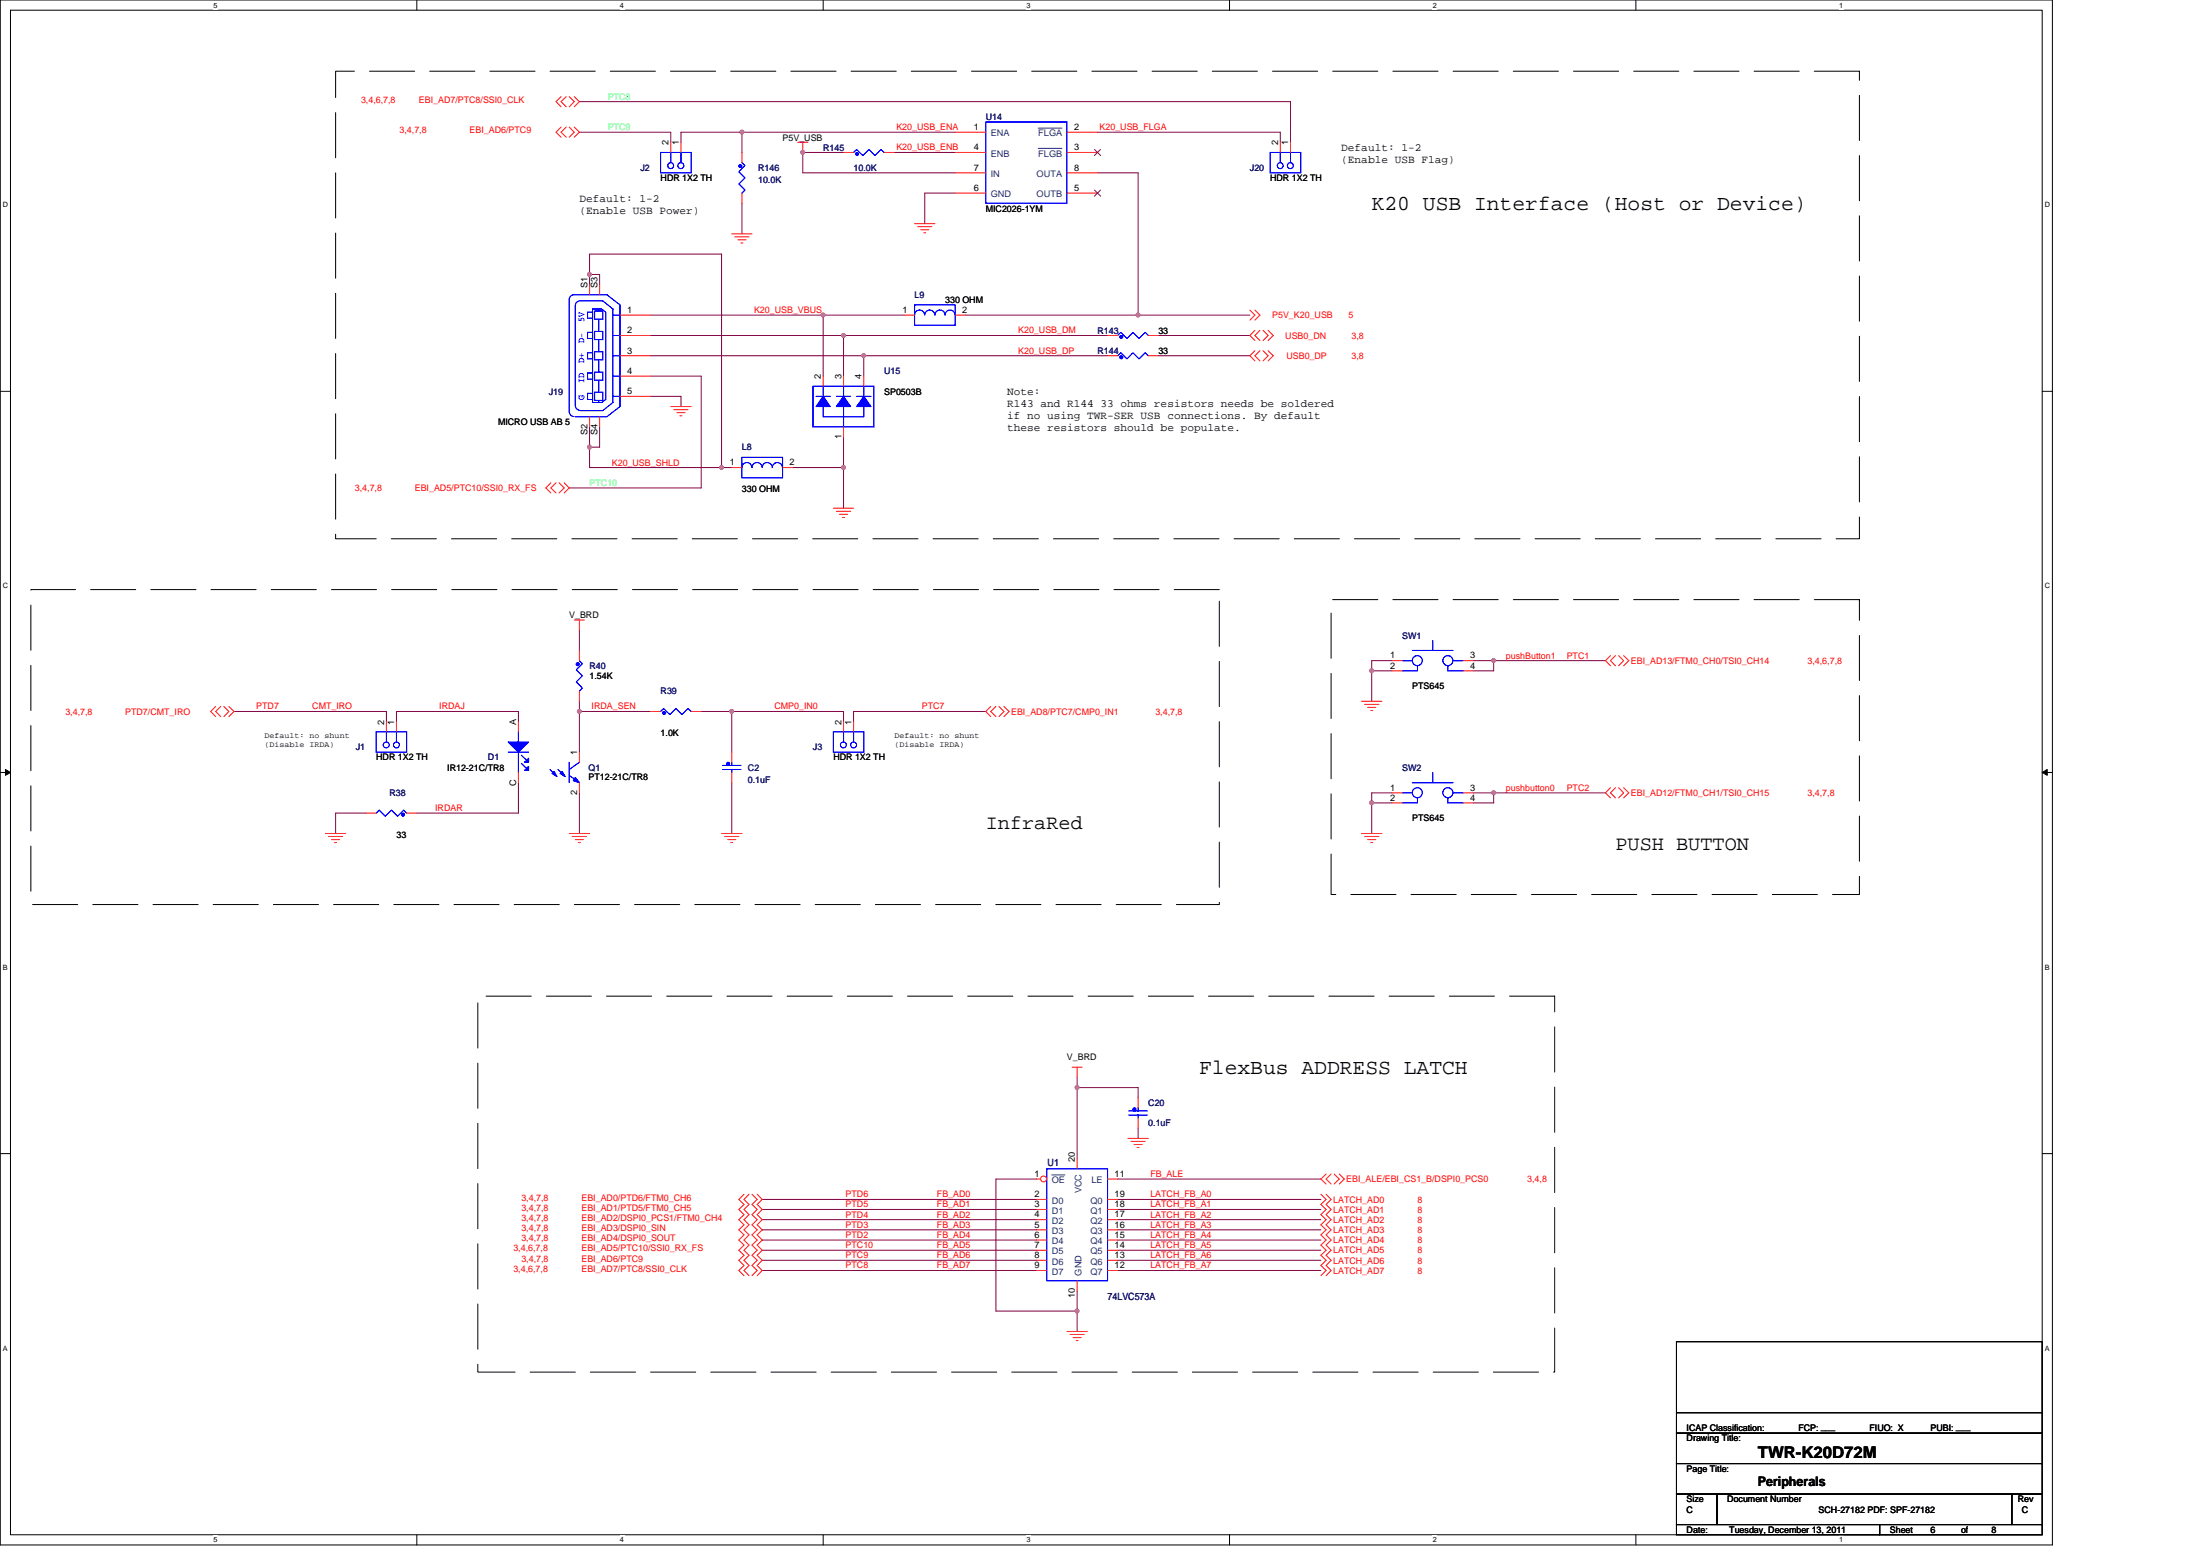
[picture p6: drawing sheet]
<svg xmlns="http://www.w3.org/2000/svg" width="297mm" height="210mm" viewBox="0 0 297 210" stroke-linecap="round" stroke-linejoin="round" font-family="sans-serif">
<path d="M0 0h277.1v208.5h-277.1zM1.4 1.4h274.3v205.7h-274.3z" fill="none" stroke="#000" stroke-width=".14"/>
<g fill="#fff">
<path d="M28.8 .1h.6v1.1h-.6z"/>
<path d="M28.8 207.3h.6v1.1h-.6z"/>
</g>
<path d="M56.3 0v1.4M56.3 207.1v1.4" fill="none" stroke="#000" stroke-width=".14"/>
<g fill="#fff">
<path d="M83.7 .1h.6v1.1h-.6z"/>
<path d="M83.7 207.3h.6v1.1h-.6z"/>
</g>
<path d="M111.1 0v1.4M111.1 207.1v1.4" fill="none" stroke="#000" stroke-width=".14"/>
<g fill="#fff">
<path d="M138.6 .1h.5v1.1h-.5z"/>
<path d="M138.6 207.3h.5v1.1h-.5z"/>
</g>
<path d="M166 0v1.4M166 207.1v1.4" fill="none" stroke="#000" stroke-width=".14"/>
<g fill="#fff">
<path d="M193.4 .1h.6v1.1h-.6z"/>
<path d="M193.4 207.3h.6v1.1h-.6z"/>
</g>
<path d="M220.9 0v1.4M220.9 207.1v1.4" fill="none" stroke="#000" stroke-width=".14"/>
<g fill="#fff">
<path d="M248.3 .1h.6v1.1h-.6z"/>
<path d="M248.3 207.3h.6v1.1h-.6z"/>
<path d="M.4 27.1h.7v1.1h-.7z"/>
<path d="M276.1 27.1h.7v1.1h-.7z"/>
<path d="M.4 78.5h.7v1.1h-.7z"/>
<path d="M276.1 78.5h.7v1.1h-.7z"/>
</g>
<path d="M0 52.8h1.4M275.7 52.8h1.4" fill="none" stroke="#000" stroke-width=".14"/>
<g fill="#fff">
<path d="M.4 130h.7v1.1h-.7z"/>
<path d="M276.1 130h.7v1.1h-.7z"/>
</g>
<path d="M0 104.2h1.4M275.7 104.2h1.4" fill="none" stroke="#000" stroke-width=".14"/>
<path d="M.7 103.8l.7 .4-.7 .4zM275.7 104.2l.7-.4v.8z" fill="#000" stroke="#000" stroke-width=".14"/>
<g fill="#fff">
<path d="M.4 181.4h.7v1.1h-.7z"/>
<path d="M276.1 181.4h.7v1.1h-.7z"/>
</g>
<path d="M0 155.7h1.4M275.7 155.7h1.4M226.4 193.4h49.3v4.1h-49.3zM226.4 197.5h49.3v4.1h-49.3zM226.4 181.1h49.3v12.3h-49.3zM226.4 190.6h49.3M226.4 205.7h27.4v1.4h-27.4zM226.4 201.6h5.4v4.1h-5.4zM231.8 201.6h39.8v4.1h-39.8zM253.8 205.7h21.9v1.4h-21.9zM271.6 201.6h4.1v4.1h-4.1z" fill="none" stroke="#000" stroke-width=".14"/>
<path d="M45.3 9.6h205.8v63.1h-205.8zM4.2 79.6h160.4v42.5h-160.4zM179.7 80.9h71.4v39.8h-71.4zM64.5 134.4h145.4v50.8h-145.4z" fill="none" stroke="#000" stroke-width=".14" stroke-dasharray="6.1 2"/>
<g fill="none" stroke="#800040" stroke-width=".14">
<path d="M78.2 17.8h12.4v1.4M78.2 13.7h96v5.5M91.9 19.2v-1.4h8.3v2.8M100.2 17.8h28.8M148.2 17.8h24.7v1.4M79.6 37v1.4M81 38.4v-1.4h-1.4v-2.7h17.8v28.8M100.2 27.4v4.2M113.9 20.6h-5.5v2.7h20.6M120.8 20.6h8.2M129 26.1h-4.1v4.1M148.2 23.3h5.5v19.2"/>
<path d="M79.6 57.6v2.7M81 57.6v2.7h-1.4M87.8 42.5h23.3M87.8 48h28.8M87.8 50.8h6.9v15h-17.8M87.8 53.5h4.1v1.4M87.8 45.3h26.1M111.1 42.5v8.3M111.1 42.5h11M113.9 45.3v5.5M113.9 45.3h35.6M113.9 59v4.1"/>
<path d="M116.6 48v2.8M116.6 48h32.9M130.3 42.5h23.4M153.7 42.5h15.1M156.4 45.3h12.4M156.4 48h12.4M79.6 60.3v2.8h17.8M97.4 63.1h1.4M107 63.1h6.9M113.9 63.1v5.5M31.6 96h20.6v1.4M53.5 97.4v-1.4h16.5v1.4"/>
<path d="M78.2 96h9.6M78.2 94.6v1.4M78.2 85v2.8M78.2 96v5.5M94.7 96h4.1M98.8 96v5.5M98.8 96h15.1v1.4M133.1 96h-17.9v1.4M185.2 90.5v4.1M188 89.2h-2.8v1.3h2.8M198.9 89.2h2.8M201.7 89.2h15.1"/>
<path d="M201.7 89.2v1.3h-2.8M49.4 109.7h-4.1v2.8M70 105.6v4.1h-13.7M78.2 107v5.5M98.8 105.6v6.9M185.2 108.4v4.1M188 107h-2.8v1.4h2.8M198.9 107h2.8M201.7 107h15.1M201.7 107v1.4h-2.8M140 159.1h-5.5v17.8h10.9M145.4 146.8h8.3v1.3"/>
<path d="M145.4 146.8v9.6M145.4 145.4v1.4M150.9 159.1h27.4M153.7 152.3v1.3M102.9 164.6h37.1M102.9 166h37.1M102.9 161.9h37.1M102.9 167.3h37.1M102.9 168.7h37.1M102.9 170.1h37.1M102.9 171.4h37.1M102.9 163.2h37.1"/>
<path d="M145.4 176.9v2.8M145.4 174.2v2.7M150.9 161.9h27.4M150.9 163.2h27.4M150.9 164.6h27.4M150.9 166h27.4M150.9 167.3h27.4M150.9 171.4h27.4M150.9 170.1h27.4M150.9 168.7h27.4"/>
</g>
<g fill="#f0f" stroke="#f0f" stroke-width=".14">
<circle cx="201.7" cy="89.1" r=".27"/>
<circle cx="185.2" cy="90.5" r=".27"/>
<circle cx="185.2" cy="108.3" r=".27"/>
<circle cx="201.7" cy="107" r=".27"/>
<circle cx="78.2" cy="96" r=".27"/>
<circle cx="98.8" cy="96" r=".27"/>
<circle cx="145.4" cy="146.8" r=".27"/>
<circle cx="145.4" cy="176.9" r=".27"/>
<circle cx="111.1" cy="42.5" r=".27"/>
<circle cx="79.6" cy="60.3" r=".27"/>
<circle cx="79.6" cy="37" r=".27"/>
<circle cx="97.4" cy="63.1" r=".27"/>
<circle cx="113.9" cy="63.1" r=".27"/>
<circle cx="153.7" cy="42.5" r=".27"/>
<circle cx="100.2" cy="17.8" r=".27"/>
<circle cx="108.4" cy="20.6" r=".27"/>
<circle cx="116.6" cy="48" r=".27"/>
<circle cx="113.9" cy="45.3" r=".27"/>
</g>
<g fill="none" stroke="#f00" stroke-width=".14">
<path d="M75.8 13l-.7 .7 .7 .7M75.8 17.1l-.7 .7 .7 .7M76.5 13l-.7 .7 .7 .7M76.5 17.1l-.7 .7 .7 .7M76.9 13l.6 .7-.6 .7M76.9 17.1l.6 .7-.6 .7M77.5 13l.7 .7-.7 .7M77.5 17.1l.7 .7-.7 .7M107.7 19.2h1.4M108.4 19.2v1.4M98.8 31.6h2.7M99.2 32h1.9"/>
<path d="M99.6 32.4h1.1M100 32.8h.3M123.5 30.2h2.7M123.9 30.6h1.9M124.3 31h1.1M124.7 31.4h.3M90.6 54.9h2.7M91 55.3h1.9M91.4 55.7h1.1M91.8 56.1h.3M168.8 41.8l.6 .7-.6 .7M169.4 41.8l.7 .7-.7 .7"/>
<path d="M169.4 47.3l-.6 .7 .6 .7M169.4 44.6l-.6 .7 .6 .7M170.1 47.3l-.7 .7 .7 .7M170.1 44.6l-.7 .7 .7 .7M170.5 47.3l.7 .7-.7 .7M170.5 44.6l.7 .7-.7 .7M171.2 47.3l.7 .7-.7 .7M171.2 44.6l.7 .7-.7 .7M74.4 65.2l-.7 .6 .7 .7M75.1 65.2l-.7 .6 .7 .7M75.5 65.2l.7 .6-.7 .7M76.2 65.2l.7 .6-.7 .7"/>
<path d="M112.5 68.6h2.7M112.9 69h1.9M113.3 69.4h1.1M113.7 69.8h.3M29.1 95.3l-.7 .7 .7 .7M29.8 95.3l-.7 .7 .7 .7M30.2 95.3l.7 .7-.7 .7M30.9 95.3l.7 .7-.7 .7M77.5 83.7h1.4M78.2 83.7v1.3M133.8 95.3l-.7 .7 .7 .7M134.5 95.3l-.7 .7 .7 .7"/>
<path d="M134.9 95.3l.6 .7-.6 .7M135.5 95.3l.7 .7-.7 .7M183.8 94.6h2.8M184.3 95.1h1.9M184.7 95.5h1.1M185.1 95.9h.3M217.4 88.5l-.6 .7 .6 .7M218.1 88.5l-.7 .7 .7 .7M218.5 88.5l.7 .7-.7 .7M219.2 88.5l.7 .7-.7 .7M43.9 112.5h2.8M44.3 112.9h2"/>
<path d="M44.8 113.3h1.1M45.2 113.7h.2M76.9 112.5h2.7M77.3 112.9h1.9M77.7 113.3h1.1M78.1 113.7h.3M97.4 112.5h2.8M97.8 112.9h2M98.3 113.3h1.1M98.7 113.7h.2M183.8 112.5h2.8M184.3 112.9h1.9"/>
<path d="M184.7 113.3h1.1M185.1 113.7h.3M217.4 106.3l-.6 .7 .6 .7M218.1 106.3l-.7 .7 .7 .7M218.5 106.3l.7 .7-.7 .7M219.2 106.3l.7 .7-.7 .7M144.8 144h1.3M145.4 156.4v1.3M145.4 144v1.4M152.3 153.6h2.7M152.7 154h1.9M153.1 154.5h1.1"/>
<path d="M153.5 154.9h.3M179 158.4l-.7 .7 .7 .7M179.7 158.4l-.7 .7 .7 .7M180.1 158.4l.7 .7-.7 .7M180.8 158.4l.7 .7-.7 .7M100.5 161.2l-.7 .7 .7 .6-.7 .7 .7 .7-.7 .7 .7 .7-.7 .7 .7 .6-.7 .7 .7 .7-.7 .7 .7 .7-.7 .7 .7 .7-.7 .6 .7 .7M101.1 161.2l-.6 .7 .6 .6-.6 .7 .6 .7-.6 .7 .6 .7-.6 .7 .6 .6-.6 .7 .6 .7-.6 .7 .6 .7-.6 .7 .6 .7-.6 .6 .6 .7M101.5 161.2l.7 .7-.7 .6 .7 .7-.7 .7 .7 .7-.7 .7 .7 .7-.7 .6 .7 .7-.7 .7 .7 .7-.7 .7 .7 .7-.7 .7 .7 .6-.7 .7M102.2 161.2l.7 .7-.7 .6 .7 .7-.7 .7 .7 .7-.7 .7 .7 .7-.7 .6 .7 .7-.7 .7 .7 .7-.7 .7 .7 .7-.7 .7 .7 .6-.7 .7M144.1 179.7h2.7M145.4 172.8v1.4M178.3 161.2l.7 .7-.7 .6 .7 .7-.7 .7 .7 .7-.7 .7 .7 .7-.7 .6 .7 .7-.7 .7 .7 .7-.7 .7 .7 .7-.7 .7 .7 .6-.7 .7"/>
<path d="M179 161.2l.7 .7-.7 .6 .7 .7-.7 .7 .7 .7-.7 .7 .7 .7-.7 .6 .7 .7-.7 .7 .7 .7-.7 .7 .7 .7-.7 .7 .7 .6-.7 .7M144.5 180.1h1.9M144.9 180.5h1.1M145.3 180.9h.3"/>
</g>
<path d="M141.3 157.7h8.2v15.1h-8.2z" fill="none" stroke="#00f" stroke-width=".14"/>
<circle cx="140.9" cy="159.1" r=".4" fill="#fff" stroke="#f00" stroke-width=".14"/>
<g fill="none" stroke="#f00" stroke-width=".14">
<path d="M90.6 19.2v1.4M91.9 19.2v1.4M129 17.8h4.1M144.1 17.8h4.1M172.9 19.2v1.4M174.2 19.2v1.4M79.6 38.4v1.4M81 38.4v1.4M100.2 20.6v1.3M100.2 26.1v1.3M113.9 20.6h1.3M119.4 20.6h1.4"/>
<path d="M129 20.6h4.1M129 26.1h4.1M129 23.3h4.1M144.1 20.6h4.1M144.1 26.1h4.1M144.1 23.3h4.1M79.6 56.2v1.4M81 56.2v1.4M83.7 42.5h4.1M83.7 45.3h4.1M83.7 48h4.1M83.7 50.8h4.1"/>
<path d="M83.7 53.5h4.1M111.1 50.8v1.3M113.9 57.6v1.4M113.9 50.8v1.3M116.6 50.8v1.3M122.1 42.5h1.4M129 42.5h1.3M149.5 48h1.4M149.5 45.3h1.4M155 48h1.4M155 45.3h1.4M98.8 63.1h1.4"/>
<path d="M105.7 63.1h1.3M52.2 97.4v1.4M53.5 97.4v1.4M70 97.4v1.4M78.2 87.8v1.4M78.2 93.3v1.3M87.8 96h1.4M93.3 96h1.4M113.9 97.4v1.4M115.2 97.4v1.4M188 89.2h1.3M188 90.5h1.3"/>
<path d="M197.5 89.2h1.4M197.5 90.5h1.4M49.4 109.7h1.4M54.9 109.7h1.4M70 104.2v1.4M78.2 105.6v1.4M78.2 101.5v1.4M98.8 101.5v1.4M98.8 104.2v1.4M188 107h1.3M188 108.4h1.3M197.5 107h1.4"/>
<path d="M197.5 108.4h1.4M140 159.1h.5M149.5 159.1h1.4M153.7 148.1v1.4M153.7 150.9v1.4M140 161.9h1.3M140 163.2h1.3M140 164.6h1.3M140 166h1.3M140 167.3h1.3M140 168.7h1.3M140 170.1h1.3"/>
<path d="M140 171.4h1.3M149.5 161.9h1.4M149.5 163.2h1.4M149.5 164.6h1.4M149.5 166h1.4M149.5 167.3h1.4M149.5 168.7h1.4M149.5 170.1h1.4M149.5 171.4h1.4"/>
</g>
<path d="M140.2 17.3h3.2M140.2 20h3.2M142 158.6h1.8" fill="none" stroke="#004080" stroke-width=".14"/>
<g fill="none" stroke="#00f" stroke-width=".14">
<path d="M133.1 16.5h11v10.9h-11zM77.4 39.8h4.5l1.8 1.3v13.8l-1.8 1.3h-4.2M77.5 39.8a.65 .65 0 0 0-.6 .6M89.2 20.6h4.1v2.7h-4.1zM90.6 20.6v1.3M91.9 20.6v1.3M100.2 21.9l.4 .5-.8 .8 .8 .8-.8 .8 .8 .9-.4 .4M115.2 20.6l.5-.4 .8 .8 .8-.8 .8 .8 .9-.8 .4 .4M171.5 20.6h4.1v2.7h-4.1zM172.9 20.6v1.3M174.2 20.6v1.3M76.9 55.5a.69 .69 0 0 0 .6 .7"/>
<path d="M76.9 40.5v15.1M77.7 54.7v-13.4a.65 .65 0 0 1 .7-.7h3l1.4 1.1v12.6l-1.4 1.1h-3M77.7 54.7a.69 .69 0 0 0 .6 .7M79.3 42.1h.7v.8h-.7zM79.3 44.9h.7v.8h-.7zM79.3 50.3h.7v.9h-.7zM79.3 47.6h.7v.8h-.7zM79.3 53.1h.7v.8h-.7zM80.3 44.7h1.1v1.1h-1.1zM80.3 47.5h1.1v1.1h-1.1zM80.3 42h1.1v1.1h-1.1zM80.3 50.2h1.1v1.1h-1.1z"/>
<path d="M80.3 52.9h1.1v1.1h-1.1zM80.8 41.7h.4l.6 .4v11.8l-.6 .4h-1.2v-12.6h.8v.3M80.8 43.1v1.6M80.8 45.8v1.7M80.8 48.6v1.6M80.8 51.3v1.6M80.8 54v.3M82.8 42.5h.9M82.8 45.3h.9M82.8 48h.9M82.8 50.8h.9M82.8 53.5h.9"/>
<path d="M109.8 52.1h8.2v5.5h-8.2zM110.2 53.5h1.9M111.1 54.9v1.3h5.5v-1.3M111.1 52.1v1.4M112.9 53.5h1.9M113.9 54.9v2.7M113.9 52.1v1.4M115.7 53.5h1.9M116.6 53.5h.1M116.6 52.1v1.4M123.5 42.5a.68 .68 0 0 1 .7-.7 .68 .68 0 0 1 .6 .7M123.5 41.1h5.5v2.8h-5.5z"/>
<path d="M124.9 42.5a.68 .68 0 0 1 .6-.7 .68 .68 0 0 1 .7 .7M126.2 42.5a.68 .68 0 0 1 .7-.7 .68 .68 0 0 1 .7 .7M127.6 42.5a.67 .67 0 0 1 .7-.7 .67 .67 0 0 1 .6 .7M150.9 48l.4-.4 .9 .8 .8-.8 .8 .8 .8-.8 .4 .4M150.9 45.3l.4-.4 .9 .8 .8-.8 .8 .8 .8-.8 .4 .4M100.2 61.7h5.5v2.8h-5.5zM100.2 63.1a.67 .67 0 0 1 .6-.7 .67 .67 0 0 1 .7 .7M101.5 63.1a.68 .68 0 0 1 .7-.7 .68 .68 0 0 1 .7 .7M102.9 63.1a.68 .68 0 0 1 .7-.7 .68 .68 0 0 1 .7 .7M104.3 63.1a.68 .68 0 0 1 .7-.7 .68 .68 0 0 1 .6 .7M50.8 98.8h4.1v2.7h-4.1zM52.2 98.8v1.3"/>
<path d="M53.5 98.8v1.3M70 98.8v1.3M78.2 89.2l.4 .4-.8 .8 .8 .8-.8 .8 .8 .9-.4 .4M89.2 96l.4-.4 .8 .8 .8-.8 .9 .8 .8-.8 .4 .4M112.5 98.8h4.1v2.7h-4.1zM113.9 98.8v1.3M115.2 98.8v1.3M189.3 89.2h1.4M190.7 87.8h5.5M191.4 89.9v.6h-2.1M193.4 86.4v1.4M195.5 89.9v.6h2"/>
<path d="M196.2 89.2h1.3M50.8 109.7l.4-.4 .8 .9 .8-.9 .9 .9 .8-.9 .4 .4M68.6 101.5h2.8M70 101.5v2.7M70.4 101.9l.7 .7M70.4 103l.7 .7M74.2 103.8l.9 .8M75.4 103.8l.8 .8M76.9 104.6l1.3 1M76.9 102.9v2.7M78.2 102.9l-1.3 .9M97.6 103.8h2.4"/>
<path d="M97.6 103.3h2.4M98.8 103.8v.4M98.8 102.9v.4M189.3 107h1.4M190.7 105.6h5.5M191.4 107.7v.7h-2.1M193.4 104.2v1.4M195.5 107.7v.7h2M196.2 107h1.3M152.4 150.5h2.5M152.4 149.9h2.5M153.7 150.5v.4"/>
<path d="M153.7 149.5v.4"/>
<circle cx="90.6" cy="22.3" r=".4"/>
<circle cx="91.9" cy="22.3" r=".4"/>
<circle cx="172.8" cy="22.3" r=".4"/>
<circle cx="174.2" cy="22.3" r=".4"/>
<circle cx="191.4" cy="89.2" r=".68"/>
<circle cx="195.5" cy="89.2" r=".68"/>
<circle cx="52.2" cy="100.5" r=".4"/>
<circle cx="53.5" cy="100.5" r=".4"/>
<circle cx="113.9" cy="100.5" r=".4"/>
<circle cx="115.3" cy="100.5" r=".4"/>
<circle cx="191.4" cy="107" r=".68"/>
<circle cx="195.5" cy="107" r=".68"/>
</g>
<g fill="#00f" stroke="#00f" stroke-width=".14">
<path d="M116.6 53.5l1 1.4h-1.9z" fill-rule="evenodd"/>
<path d="M113.9 53.5l.9 1.4h-1.9z" fill-rule="evenodd"/>
<path d="M111.1 53.5l1 1.4h-1.9z" fill-rule="evenodd"/>
<path d="M116.6 53.5l1 1.4h-1.9z" fill-rule="evenodd"/>
<path d="M113.9 53.5l.9 1.4h-1.9z" fill-rule="evenodd"/>
<path d="M111.1 53.5l1 1.4h-1.9z" fill-rule="evenodd"/>
<path d="M99.8 22.3h.3v.2h-.3z" fill-rule="evenodd"/>
<path d="M99.8 22.3h.3v.2h-.3z" fill-rule="evenodd"/>
<path d="M77.7 104.9l.5 .7-.8-.3z" fill-rule="evenodd"/>
<path d="M74.5 104.4l.3-.3 .4 .7z" fill-rule="evenodd"/>
<path d="M75.6 104.4l.3-.3 .4 .7z" fill-rule="evenodd"/>
<path d="M77.7 104.9l.5 .7-.8-.3z" fill-rule="evenodd"/>
<path d="M74.5 104.4l.3-.3 .4 .7z" fill-rule="evenodd"/>
<path d="M75.6 104.4l.3-.3 .4 .7z" fill-rule="evenodd"/>
<path d="M151.2 45.3h.3v.3h-.3z" fill-rule="evenodd"/>
<path d="M151.2 45.3h.3v.3h-.3z" fill-rule="evenodd"/>
<path d="M54.3 109.8h.3v.3h-.3z" fill-rule="evenodd"/>
<path d="M54.3 109.8h.3v.3h-.3z" fill-rule="evenodd"/>
<path d="M68.6 100.1h2.8l-1.4 1.4z" fill-rule="evenodd"/>
<path d="M71.4 102.3v.6h-.6z" fill-rule="evenodd"/>
<path d="M70.8 104l.6-.6v.6z" fill-rule="evenodd"/>
<path d="M68.6 100.1h2.8l-1.4 1.4z" fill-rule="evenodd"/>
<path d="M71.4 102.3v.6h-.6z" fill-rule="evenodd"/>
<path d="M70.8 104l.6-.6v.6z" fill-rule="evenodd"/>
<circle cx="153.2" cy="149.7" r=".2"/>
<circle cx="115.7" cy="20.8" r=".2"/>
<circle cx="78" cy="89.6" r=".2"/>
<circle cx="151.4" cy="48.2" r=".2"/>
<circle cx="89.7" cy="96.2" r=".2"/>
<circle cx="98.3" cy="103.1" r=".2"/>
</g>
<path d="M147.8 20.2l.8 .8M147.8 25.7l.8 .8M148.6 20.2l-.8 .8M148.6 25.7l-.8 .8" fill="none" stroke="#804000" stroke-width=".14"/>
<g fill="#f0f" stroke="#f0f" stroke-width=".14">
<circle cx="201.7" cy="89.1" r=".27"/>
<circle cx="185.2" cy="90.5" r=".27"/>
<circle cx="185.2" cy="108.3" r=".27"/>
<circle cx="201.7" cy="107" r=".27"/>
<circle cx="78.2" cy="96" r=".27"/>
<circle cx="98.8" cy="96" r=".27"/>
<circle cx="145.4" cy="146.8" r=".27"/>
<circle cx="145.4" cy="176.9" r=".27"/>
<circle cx="111.1" cy="42.5" r=".27"/>
<circle cx="79.6" cy="60.3" r=".27"/>
<circle cx="79.6" cy="37" r=".27"/>
<circle cx="97.4" cy="63.1" r=".27"/>
<circle cx="113.9" cy="63.1" r=".27"/>
<circle cx="153.7" cy="42.5" r=".27"/>
<circle cx="100.2" cy="17.8" r=".27"/>
<circle cx="108.4" cy="20.6" r=".27"/>
<circle cx="116.6" cy="48" r=".27"/>
<circle cx="113.9" cy="45.3" r=".27"/>
</g>
<g font-size="2.9">
<text x="185.2" y="28.4">K20 USB Interface (Host or Device)</text>
<text x="161.9" y="144.9">FlexBus ADDRESS LATCH</text>
</g>
<g font-size="2.7">
<text x="133.1" y="111.9">InfraRed</text>
<text x="218.1" y="114.7">PUSH BUTTON</text>
</g>
<text font-size="2.2" x="237.3" y="196.8">TWR-K20D72M</text>
<text font-size="1.8" x="237.3" y="200.5">Peripherals</text>
<g font-size="1.5">
<text x="181.1" y="20.4">Default: 1-2</text>
<text x="181.1" y="22">(Enable USB Flag)</text>
<text x="78.2" y="27.3">Default: 1-2</text>
<text x="78.2" y="28.9">(Enable USB Power)</text>
<text x="136" y="53.3">Note:</text>
<text x="136" y="54.9">R143 and R144 33 ohms resistors needs be soldered</text>
<text x="136" y="56.6">if no using TWR-SER USB connections. By default</text>
<text x="136" y="58.2">these resistors should be populate.</text>
</g>
<g font-size="1.4" fill="#000080">
<text x="141.5" y="157.3">U1</text>
<text x="149.5" y="175.4">74LVC573A</text>
</g>
<g font-size="1.2" fill="#f00">
<text x="48.7" y="13.9">3,4,6,7,8</text>
<text x="54" y="18">3,4,7,8</text>
<text x="56.6" y="13.9">EBI_AD7/PTC8/SSI0_CLK</text>
<text x="63.4" y="18">EBI_AD6/PTC9</text>
<text x="121" y="17.6">K20_USB_ENA</text>
<text x="148.5" y="17.6">K20_USB_FLGA</text>
<text x="121" y="20.3">K20_USB_ENB</text>
<text x="101.8" y="42.2">K20_USB_VBUS</text>
<text x="137.5" y="47.7">K20_USB_DP</text>
<text x="137.5" y="45">K20_USB_DM</text>
<text x="171.8" y="43">P5V_K20_USB</text>
<text x="173.5" y="45.7">USB0_DN</text>
<text x="182.1" y="43">5</text>
<text x="182.5" y="45.7">3,8</text>
<text x="173.7" y="48.5">USB0_DP</text>
<text x="182.5" y="48.5">3,8</text>
<text x="82.6" y="62.8">K20_USB_SHLD</text>
<text x="47.9" y="66.3">3,4,7,8</text>
<text x="56" y="66.3">EBI_AD5/PTC10/SSI0_RX_FS</text>
<text x="203.3" y="88.9">pushButton1</text>
<text x="211.5" y="88.9">PTC1</text>
<text x="220.2" y="89.6">EBI_AD13/FTM0_CH0/TSI0_CH14</text>
<text x="244" y="89.6">3,4,6,7,8</text>
<text x="34.6" y="95.7">PTD7</text>
<text x="42.2" y="95.7">CMT_IRO</text>
<text x="59.3" y="95.7">IRDAJ</text>
<text x="79.9" y="95.7">IRDA_SEN</text>
<text x="104.6" y="95.7">CMP0_IN0</text>
<text x="124.5" y="95.7">PTC7</text>
<text x="8.8" y="96.5">3,4,7,8</text>
<text x="16.9" y="96.5">PTD7/CMT_IRO</text>
<text x="136.5" y="96.5">EBI_AD8/PTC7/CMP0_IN1</text>
<text x="156" y="96.5">3,4,7,8</text>
<text x="203.3" y="106.7">pushbutton0</text>
<text x="211.5" y="106.7">PTC2</text>
<text x="220.2" y="107.4">EBI_AD12/FTM0_CH1/TSI0_CH15</text>
<text x="244" y="107.4">3,4,7,8</text>
<text x="58.8" y="109.5">IRDAR</text>
<text x="114.2" y="161.6">PTD6</text>
<text x="126.5" y="161.6">FB_AD0</text>
<text x="155.3" y="158.8">FB_ALE</text>
<text x="155.3" y="161.6">LATCH_FB_A0</text>
<text x="181.8" y="159.6">EBI_ALE/EBI_CS1_B/DSPI0_PCS0</text>
<text x="206.2" y="159.6">3,4,8</text>
<text x="70.4" y="167.5">3,4,7,8</text>
<text x="70.4" y="163.4">3,4,7,8</text>
<text x="70.4" y="162">3,4,7,8</text>
<text x="70.4" y="166.1">3,4,7,8</text>
<text x="70.4" y="164.8">3,4,7,8</text>
<text x="78.5" y="167.5">EBI_AD4/DSPI0_SOUT</text>
<text x="78.5" y="163.4">EBI_AD1/PTD5/FTM0_CH5</text>
<text x="78.5" y="162">EBI_AD0/PTD6/FTM0_CH6</text>
<text x="78.5" y="166.1">EBI_AD3/DSPI0_SIN</text>
<text x="78.5" y="164.8">EBI_AD2/DSPI0_PCS1/FTM0_CH4</text>
<text x="114.2" y="162.9">PTD5</text>
<text x="114.2" y="164.3">PTD4</text>
<text x="114.2" y="165.7">PTD3</text>
<text x="114.2" y="167.1">PTD2</text>
<text x="126.5" y="162.9">FB_AD1</text>
<text x="126.5" y="164.3">FB_AD2</text>
<text x="126.5" y="165.7">FB_AD3</text>
<text x="126.5" y="167.1">FB_AD4</text>
<text x="155.3" y="162.9">LATCH_FB_A1</text>
<text x="155.3" y="164.3">LATCH_FB_A2</text>
<text x="155.3" y="165.7">LATCH_FB_A3</text>
<text x="155.3" y="167.1">LATCH_FB_A4</text>
<text x="180" y="162.3">LATCH_AD0</text>
<text x="180" y="163.7">LATCH_AD1</text>
<text x="180" y="165">LATCH_AD2</text>
<text x="180" y="166.4">LATCH_AD3</text>
<text x="180" y="167.8">LATCH_AD4</text>
<text x="191.4" y="162.3">8</text>
<text x="191.4" y="163.7">8</text>
<text x="191.4" y="165">8</text>
<text x="191.4" y="166.4">8</text>
<text x="191.4" y="167.8">8</text>
<text x="69.3" y="171.6">3,4,6,7,8</text>
<text x="69.3" y="168.9">3,4,6,7,8</text>
<text x="70.4" y="170.2">3,4,7,8</text>
<text x="78.5" y="171.6">EBI_AD7/PTC8/SSI0_CLK</text>
<text x="78.5" y="170.2">EBI_AD6/PTC9</text>
<text x="78.5" y="168.9">EBI_AD5/PTC10/SSI0_RX_FS</text>
<text x="114.2" y="168.4">PTC10</text>
<text x="114.2" y="169.8">PTC9</text>
<text x="114.2" y="171.2">PTC8</text>
<text x="126.5" y="168.4">FB_AD5</text>
<text x="126.5" y="169.8">FB_AD6</text>
<text x="126.5" y="171.2">FB_AD7</text>
<text x="155.3" y="171.2">LATCH_FB_A7</text>
<text x="155.3" y="169.8">LATCH_FB_A6</text>
<text x="155.3" y="168.4">LATCH_FB_A5</text>
<text x="180" y="169.1">LATCH_AD5</text>
<text x="180" y="170.5">LATCH_AD6</text>
<text x="180" y="171.9">LATCH_AD7</text>
<text x="191.4" y="169.1">8</text>
<text x="191.4" y="170.5">8</text>
<text x="191.4" y="171.9">8</text>
</g>
<g font-size="1.2" fill="#00ff40">
<text x="82.1" y="17.6">PTC9</text>
<text x="82.1" y="13.4">PTC8</text>
<text x="79.6" y="65.6">PTC10</text>
</g>
<g font-size="1.2">
<text x="131.5" y="17.5">1</text>
<text x="145" y="17.5">2</text>
<text x="90.3" y="19.6" transform="rotate(-90 90.3 19.6)">2</text>
<text x="91.6" y="19.6" transform="rotate(-90 91.6 19.6)">1</text>
<text x="105.7" y="19">P5V_USB</text>
<text x="131.5" y="20.3">4</text>
<text x="131.5" y="23">7</text>
<text x="145" y="23">8</text>
<text x="145" y="20.3">3</text>
<text x="172.6" y="19.6" transform="rotate(-90 172.6 19.6)">2</text>
<text x="173.9" y="19.6" transform="rotate(-90 173.9 19.6)">1</text>
<text x="89.2" y="24.4">HDR 1X2 TH</text>
<text x="131.5" y="25.8">6</text>
<text x="133.1" y="28.6">MIC2026-1YM</text>
<text x="145" y="25.8">5</text>
<text x="171.5" y="24.4">HDR 1X2 TH</text>
<text x="79.3" y="38.8" transform="rotate(-90 79.3 38.8)">S1</text>
<text x="80.7" y="38.8" transform="rotate(-90 80.7 38.8)">S3</text>
<text x="127.6" y="40.9">330 OHM</text>
<text x="84.7" y="42.2">1</text>
<text x="84.7" y="45">2</text>
<text x="84.7" y="47.7">3</text>
<text x="121.9" y="42.2">1</text>
<text x="129.9" y="42.2">2</text>
<text x="156.4" y="47.8">33</text>
<text x="156.4" y="45">33</text>
<text x="84.7" y="50.5">4</text>
<text x="84.7" y="53.2">5</text>
<text x="110.8" y="51.2" transform="rotate(-90 110.8 51.2)">2</text>
<text x="113.6" y="51.2" transform="rotate(-90 113.6 51.2)">3</text>
<text x="116.3" y="51.2" transform="rotate(-90 116.3 51.2)">4</text>
<text x="119.4" y="53.3">SP0503B</text>
<text x="67.2" y="57.4">MICRO USB AB 5</text>
<text x="79.3" y="58.7" transform="rotate(-90 79.3 58.7)">S2</text>
<text x="80.7" y="58.7" transform="rotate(-90 80.7 58.7)">S4</text>
<text x="113.6" y="59.3" transform="rotate(-90 113.6 59.3)">1</text>
<text x="98.5" y="62.8">1</text>
<text x="106.6" y="62.8">2</text>
<text x="100.2" y="66.4">330 OHM</text>
<text x="76.9" y="83.4">V_BRD</text>
<text x="187.7" y="88.9">1</text>
<text x="198.5" y="88.9">3</text>
<text x="79.6" y="91.7">1.54K</text>
<text x="187.7" y="90.2">2</text>
<text x="190.7" y="93">PTS645</text>
<text x="198.5" y="90.2">4</text>
<text x="51.9" y="97.8" transform="rotate(-90 51.9 97.8)">2</text>
<text x="53.2" y="97.8" transform="rotate(-90 53.2 97.8)">1</text>
<text x="69.7" y="97.8" transform="rotate(-90 69.7 97.8)">A</text>
<text x="77.9" y="101.9" transform="rotate(-90 77.9 101.9)">1</text>
<text x="89.2" y="99.3">1.0K</text>
<text x="113.6" y="97.8" transform="rotate(-90 113.6 97.8)">2</text>
<text x="115" y="97.8" transform="rotate(-90 115 97.8)">1</text>
<text x="50.8" y="102.6">HDR 1X2 TH</text>
<text x="60.4" y="104">IR12-21C/TR8</text>
<text x="69.7" y="106.1" transform="rotate(-90 69.7 106.1)">C</text>
<text x="77.9" y="107.3" transform="rotate(-90 77.9 107.3)">2</text>
<text x="79.5" y="105.2">PT12-21C/TR8</text>
<text x="112.5" y="102.6">HDR 1X2 TH</text>
<text x="187.7" y="106.7">1</text>
<text x="198.5" y="106.7">3</text>
<text x="53.5" y="113.1">33</text>
<text x="187.7" y="108.1">2</text>
<text x="190.7" y="110.8">PTS645</text>
<text x="198.5" y="108.1">4</text>
<text x="144.1" y="143.1">V_BRD</text>
<text x="139.7" y="158.8">1</text>
<text x="139.7" y="161.6">2</text>
<text x="145.1" y="156.8" transform="rotate(-90 145.1 156.8)">20</text>
<text x="150.5" y="158.8">11</text>
<text x="150.5" y="161.6">19</text>
<text x="139.7" y="162.9">3</text>
<text x="139.7" y="164.3">4</text>
<text x="139.7" y="165.7">5</text>
<text x="139.7" y="167">6</text>
<text x="150.5" y="162.9">18</text>
<text x="150.5" y="164.3">17</text>
<text x="150.5" y="165.7">16</text>
<text x="150.5" y="167">15</text>
<text x="139.7" y="168.4">7</text>
<text x="139.7" y="169.8">8</text>
<text x="139.7" y="171.2">9</text>
<text x="150.5" y="168.4">14</text>
<text x="150.5" y="169.8">13</text>
<text x="150.5" y="171.2">12</text>
<text x="145.1" y="175.2" transform="rotate(-90 145.1 175.2)">10</text>
<text x="227.7" y="194.5">Drawing Title:</text>
<text x="227.7" y="193.1">ICAP Classification:</text>
<text x="242.8" y="193.1">FCP: ___</text>
<text x="252.4" y="193.1">FIUO: X</text>
<text x="260.6" y="193.1">PUBI: ___</text>
<text x="227.7" y="202.8">Size</text>
<text x="227.7" y="198.6">Page Title:</text>
<text x="233.2" y="202.8">Document Number</text>
<text x="272.4" y="202.8">Rev</text>
<text x="227.7" y="206.9">Date:</text>
<text x="227.7" y="204.1">C</text>
<text x="233.5" y="206.9">Tuesday, December 13, 2011</text>
<text x="245.6" y="204.1">SCH-27182 PDF: SPF-27182</text>
<text x="255.2" y="206.9">Sheet</text>
<text x="260.6" y="206.9">6</text>
<text x="264.8" y="206.9">of</text>
<text x="268.9" y="206.9">8</text>
<text x="273" y="204.1">C</text>
</g>
<g font-size="1.2" fill="#000080">
<text x="133.1" y="16.2">U14</text>
<text x="86.5" y="23.1">J2</text>
<text x="102.4" y="23.1">R146</text>
<text x="111.1" y="20.3">R145</text>
<text x="115.2" y="23.1">10.0K</text>
<text x="168.8" y="23.1">J20</text>
<text x="102.4" y="24.7">10.0K</text>
<text x="123.5" y="40.2">L9</text>
<text x="148.2" y="47.8">R144</text>
<text x="148.2" y="45">R143</text>
<text x="74.1" y="53.3">J19</text>
<text x="119.4" y="50.5">U15</text>
<text x="100.2" y="60.8">L8</text>
<text x="189.3" y="86.2">SW1</text>
<text x="79.6" y="90.3">R40</text>
<text x="89.2" y="93.7">R39</text>
<text x="48" y="101.3">J1</text>
<text x="109.8" y="101.3">J3</text>
<text x="52.6" y="107.4">R38</text>
<text x="65.9" y="102.6">D1</text>
<text x="79.5" y="104">Q1</text>
<text x="101" y="104">C2</text>
<text x="101" y="105.6">0.1uF</text>
<text x="189.3" y="104">SW2</text>
<text x="155" y="149.3">C20</text>
<text x="155" y="152">0.1uF</text>
</g>
<g font-size="1.2" fill="#004080">
<text x="133.8" y="18.4">ENA</text>
<text x="133.8" y="21.1">ENB</text>
<text x="133.8" y="23.9">IN</text>
<text x="140" y="23.9">OUTA</text>
<text x="140.2" y="18.4">FLGA</text>
<text x="140.2" y="21.1">FLGB</text>
<text x="133.8" y="26.6">GND</text>
<text x="140" y="26.6">OUTB</text>
<text x="142" y="159.7">OE</text>
<text x="146" y="161.1" transform="rotate(-90 146 161.1)">VCC</text>
<text x="147.4" y="159.7">LE</text>
<text x="142" y="162.4">D0</text>
<text x="142" y="163.8">D1</text>
<text x="142" y="165.2">D2</text>
<text x="142" y="166.5">D3</text>
<text x="142" y="167.9">D4</text>
<text x="147.2" y="162.4">Q0</text>
<text x="147.2" y="163.8">Q1</text>
<text x="147.2" y="165.2">Q2</text>
<text x="147.2" y="166.5">Q3</text>
<text x="147.2" y="167.9">Q4</text>
<text x="142" y="169.3">D5</text>
<text x="142" y="170.6">D6</text>
<text x="142" y="172">D7</text>
<text x="146" y="172.1" transform="rotate(-90 146 172.1)">GND</text>
<text x="147.2" y="169.3">Q5</text>
<text x="147.2" y="170.6">Q6</text>
<text x="147.2" y="172">Q7</text>
</g>
<g font-size="1.2" fill="#00f">
<text x="78.9" y="46.2" transform="rotate(-90 78.9 46.2)">D-</text>
<text x="78.9" y="43.5" transform="rotate(-90 78.9 43.5)">5V</text>
<text x="78.9" y="51.7" transform="rotate(-90 78.9 51.7)">ID</text>
<text x="78.9" y="49" transform="rotate(-90 78.9 49)">D+</text>
<text x="78.9" y="54" transform="rotate(-90 78.9 54)">G</text>
</g>
<g font-size="1.1">
<text x="35.7" y="99.7">Default: no shunt</text>
<text x="35.7" y="100.8">(Disable IRDA)</text>
<text x="120.8" y="99.7">Default: no shunt</text>
<text x="120.8" y="100.8">(Disable IRDA)</text>
</g>
<g font-size="1">
<text x="28.8" y="1">5</text>
<text x="83.7" y="1">4</text>
<text x="138.6" y="1">3</text>
<text x="193.4" y="1">2</text>
<text x="248.3" y="1">1</text>
<text x=".4" y="28">D</text>
<text x="276.1" y="28">D</text>
<text x=".4" y="79.4">C</text>
<text x="276.1" y="79.4">C</text>
<text x=".4" y="130.9">B</text>
<text x="276.1" y="130.9">B</text>
<text x=".4" y="182.3">A</text>
<text x="276.1" y="182.3">A</text>
<text x="28.8" y="208.2">5</text>
<text x="83.7" y="208.2">4</text>
<text x="138.6" y="208.2">3</text>
<text x="193.4" y="208.2">2</text>
<text x="248.3" y="208.2">1</text>
</g>
</svg>
